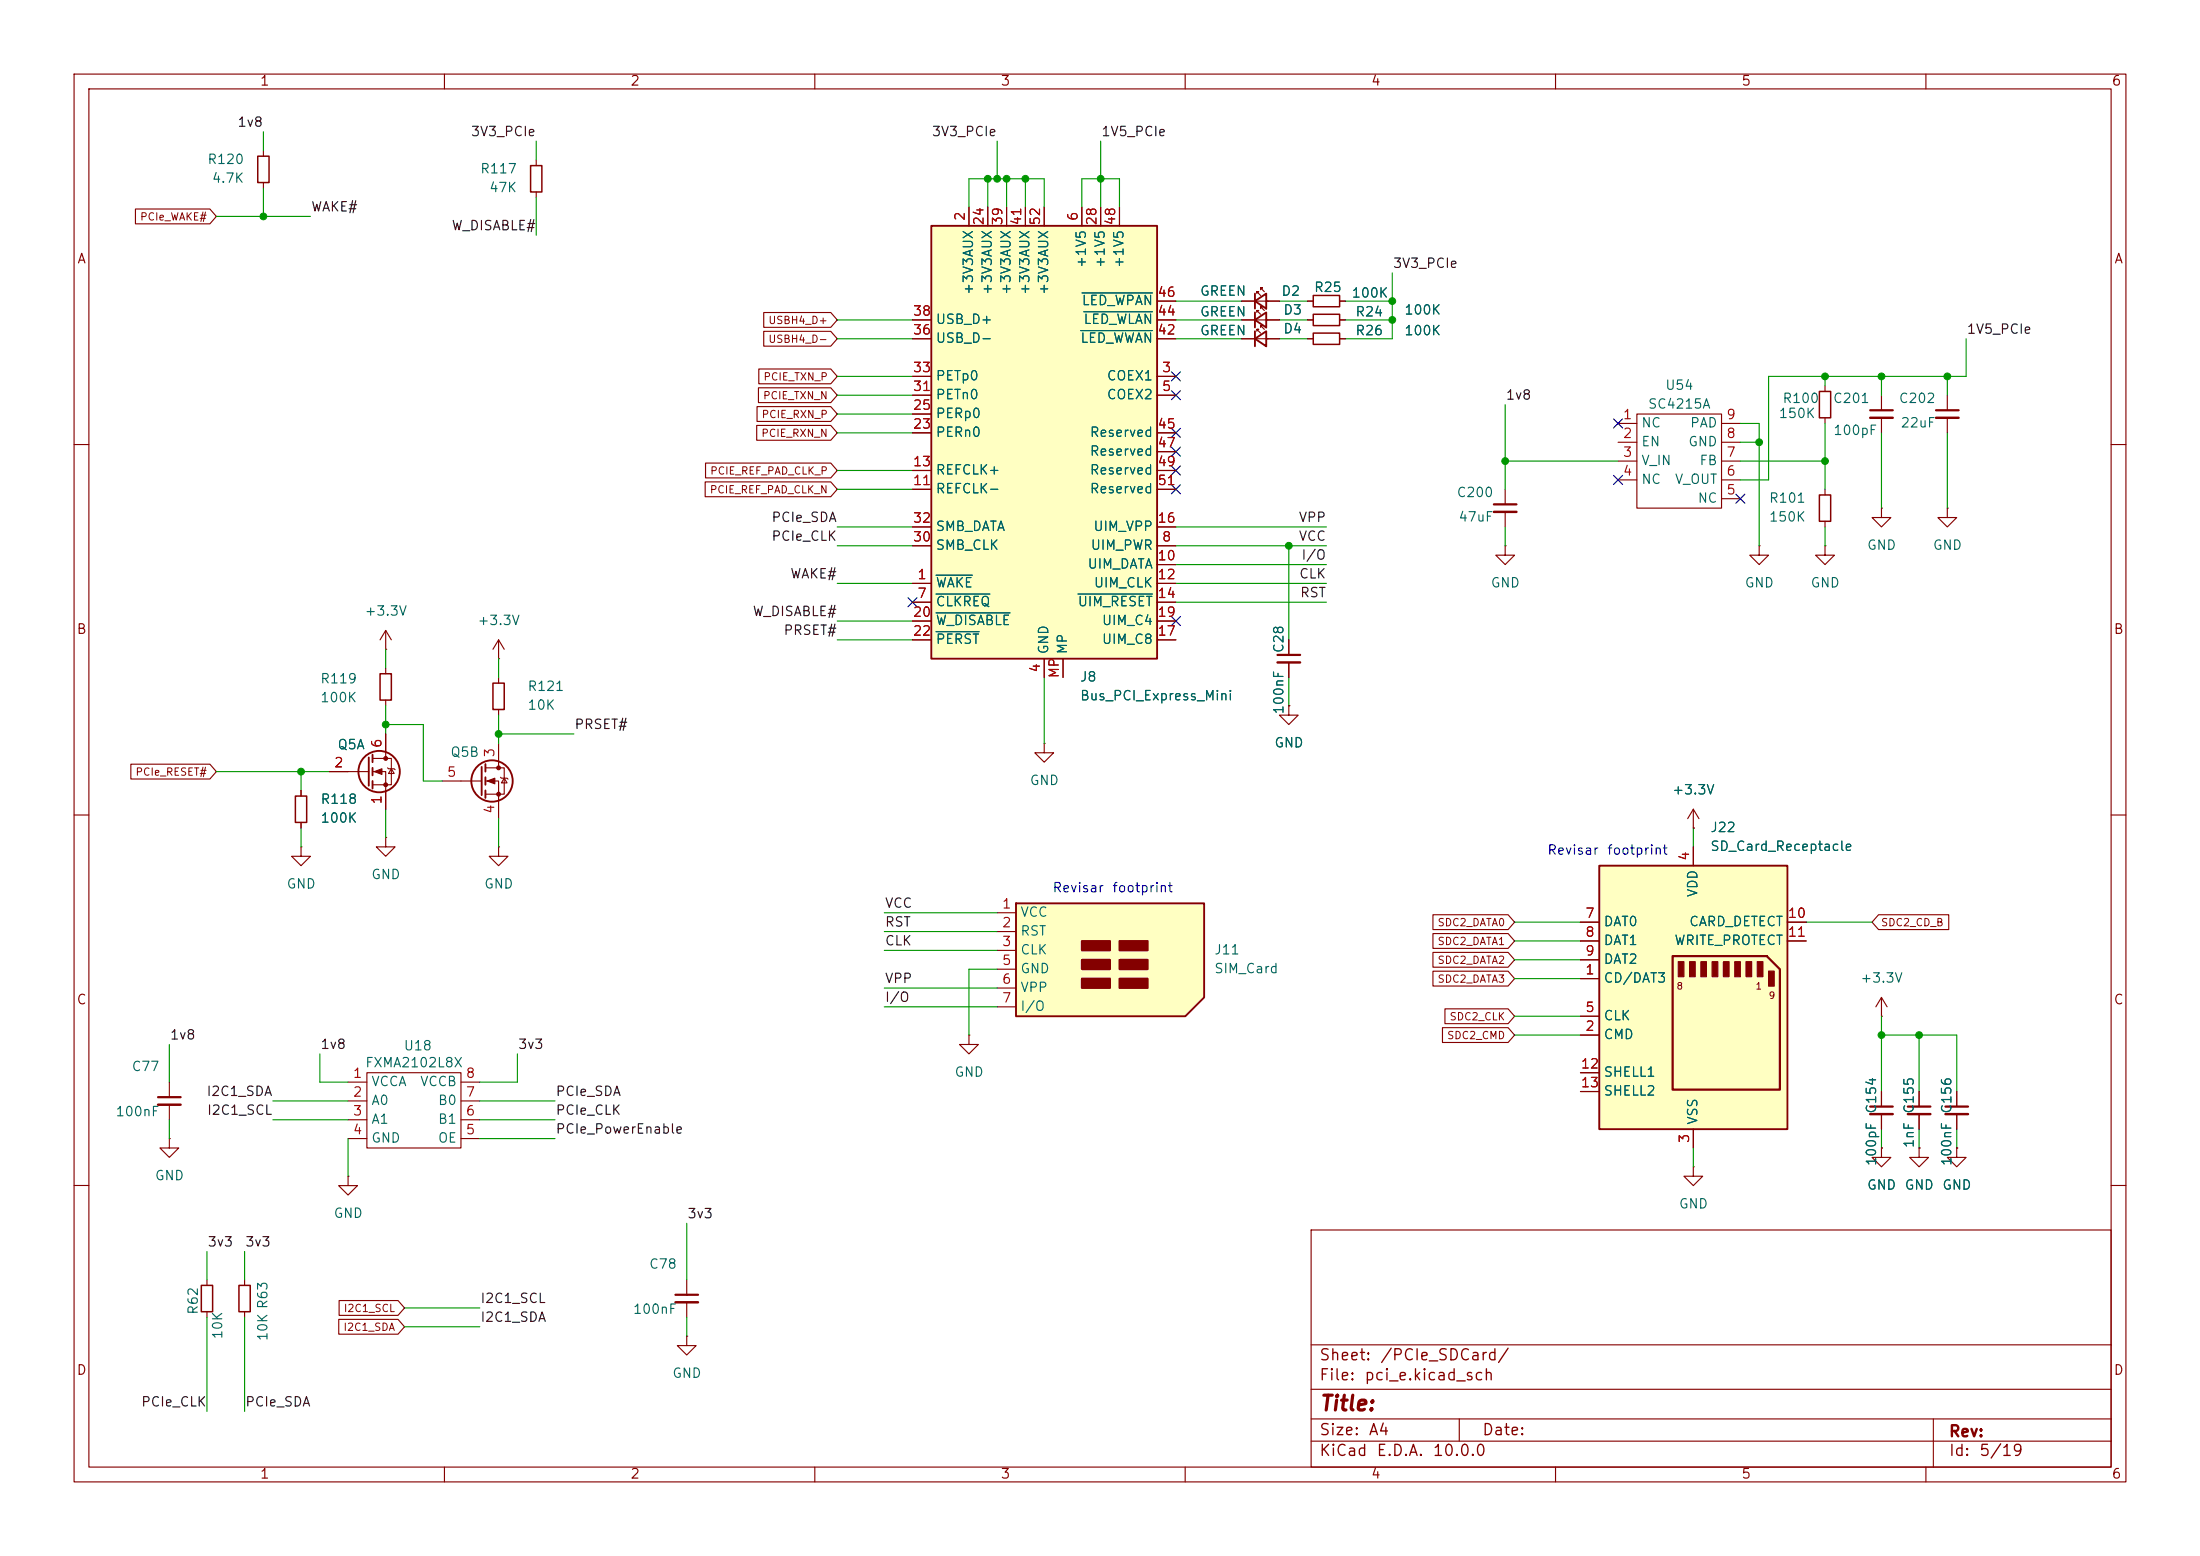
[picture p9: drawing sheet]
<svg xmlns="http://www.w3.org/2000/svg" width="297mm" height="210mm" viewBox="0 0 297 210" stroke-linecap="round" stroke-linejoin="round" font-family="sans-serif">
<g fill="none" stroke="#840000" stroke-width=".15">
<path d="M10 10h277v190h-277zM12 12h273v186h-273zM60 10v2M110 10v2M160 10v2M210 10v2M260 10v2M10 60h2M285 60h2M52.1 87.6h.1M52.1 85.1l-.8 1.3M52.1 85.1l.7 1.3"/>
<path d="M52.1 85.1v2.5M174 86.4v2M174 89.4v2M10 110h2M285 110h2M10 160h2M177 166h108v32h-108zM285 160h2M60 198v2M110 198v2M160 198v2M177 194.5h108"/>
<path d="M177 191.5h108M177 187.5h108M177 181.5h108M197 191.5v3M210 198v2M260 198v2M261 191.5v6.5"/>
</g>
<path d="M172.5 88.4h3" fill="none" stroke="#840000" stroke-width=".3"/>
<path d="M172.5 89.4h3" fill="none" stroke="#840000" stroke-width=".33"/>
<path d="M137.2 121.9h25.4v12.7l-2.6 2.6h-22.8z" fill="#ffffc2"/>
<g fill="none" stroke="#840000" stroke-width=".25">
<path d="M169.4 45.7l1.5-1v2zM169.4 44.7v2M65 103.5v3.8M65.5 103.1v1M65.5 104.9v1M65.5 106.7v1M137.2 121.9h25.4v12.7l-2.6 2.6h-22.8z"/>
<circle cx="66.4" cy="105.4" r="2.79"/>
</g>
<g fill="#840000" stroke="#840000" stroke-width=".25">
<path d="M146 127h3.9v1.3h-3.9z"/>
<path d="M146 129.5h3.9v1.3h-3.9z"/>
<path d="M146 132.1h3.9v1.3h-3.9z"/>
<path d="M151.1 127h3.8v1.3h-3.8z"/>
<path d="M151.1 129.5h3.8v1.3h-3.8z"/>
<path d="M151.1 132.1h3.8v1.3h-3.8z"/>
</g>
<g fill="none" stroke="#840000" stroke-width=".15">
<path d="M35.6 20.3v.8M35.6 24.6v.8M167.6 45.7h5.1M169.7 44.7v-.2h.2h-.2l.5 .5M170.2 44.2v-.3h.2h-.2l.5 .6M218.4 57.2h2.6M218.4 59.7h2.6M221 55.9h11.4v12.7h-11.4zM232.4 57.2h2.5M232.4 59.7h2.5M246.4 52.1v.7M246.4 56.4v.8"/>
<path d="M254 53.3v2.1M254 56.4v2M262.9 53.3v2.1M262.9 56.4v2M218.4 62.2h2.6M218.4 64.8h2.6M232.4 62.2h2.5M232.4 64.8h2.5M232.4 67.3h2.5M237.5 73.7v1.2h-1.3l1.3 1.3 1.3-1.3h-1.3M237.5 73.7h.1M246.4 73.7v1.2h-1.3l1.3 1.3 1.2-1.3h-1.2"/>
<path d="M246.4 73.7h.1M246.4 66v.8M246.4 70.4v.7M254 68.6v1.3h-1.3l1.3 1.2 1.3-1.2h-1.3M254 68.6h.1M262.9 68.6v1.3h-1.3l1.3 1.2 1.3-1.2h-1.3M262.9 68.6h.1M52.1 90.2v.7M52.1 94.5v.8M67.3 88.9h.1M67.3 86.4v2.5M67.3 91.4v.8"/>
<path d="M67.3 95.8v.7M67.3 86.4l-.8 1.2M67.3 86.4l.8 1.2M174 95.3v1.2h1.3l-1.3 1.3-1.3-1.3h1.3M174 95.3h.1M40.6 114.3v1.3h-1.2l1.2 1.2 1.3-1.2h-1.3M40.6 114.3h.1M40.6 106.7v.7M40.6 111v.8M52.1 113v1.3h-1.3l1.3 1.3 1.2-1.3h-1.2M52.1 113h.1M59.7 105.4h5.3"/>
<path d="M65.5 103.6h2.6v3.6h-2.6M65.5 105.4h1.8v5.1M67.3 114.3v1.3h-1.3l1.3 1.2 1.3-1.2h-1.3M67.3 114.3h.1M67.3 100.3v3.3M67.6 104.9l.1 .1h.8l.1 .2M68.1 105l.4 .7h-.8zM141 100.3v1.3h1.2l-1.2 1.3-1.3-1.3h1.3M141 100.3h.1M130.8 139.7v1.3h1.3l-1.3 1.2-1.3-1.2h1.3M130.8 139.7h.1M134.6 123.2h2.6"/>
<path d="M134.6 125.7h2.6M134.6 128.3h2.6M134.6 130.8h2.6M134.6 133.4h2.6M134.6 135.9h2.6M254 137.2h.1M254 134.6v2.6M254 134.6l-.8 1.3M254 134.6l.8 1.3M22.9 153.7v1.2h1.2l-1.2 1.3-1.3-1.3h1.3M22.9 153.7h.1M22.9 146.1v2"/>
<path d="M22.9 149.1v2M47 158.8v1.2h1.3l-1.3 1.3-1.3-1.3h1.3M47 158.8h.1M47 146.1h2.5M47 148.6h2.5M47 151.1h2.5M47 153.7h2.5M49.5 144.8h12.7v10.1h-12.7zM62.2 146.1h2.6M62.2 148.6h2.6M62.2 151.1h2.6M62.2 153.7h2.6"/>
<path d="M254 154.9v1.3h1.3l-1.3 1.3-1.3-1.3h1.3M254 154.9h.1M254 147.3v2.1M254 150.4v2M259.1 154.9v1.3h1.2l-1.2 1.3-1.3-1.3h1.3M259.1 154.9h.1M259.1 147.3v2.1M259.1 150.4v2M264.2 154.9v1.3h1.2l-1.2 1.3-1.3-1.3h1.3M264.2 154.9h.1M264.2 147.3v2.1M264.2 150.4v2"/>
<path d="M27.9 172.7v.8M27.9 177v.8M33 172.7v.8M33 177v.8M92.7 172.7v2.1M92.7 175.8v2M92.7 180.3v1.3h1.3l-1.3 1.3-1.3-1.3h1.3M92.7 180.3h.1"/>
</g>
<g fill="#840000" stroke="#840000" stroke-width=".15">
<path d="M65.8 105.4l1-.4v.8z"/>
<circle cx="67.3" cy="103.6" r=".25"/>
<circle cx="67.3" cy="107.2" r=".25"/>
</g>
<path d="M34.8 21.1h1.5v3.5h-1.5zM245.6 52.8h1.5v3.6h-1.5zM245.6 66.8h1.5v3.6h-1.5zM51.3 90.9h1.5v3.6h-1.5zM66.5 92.2h1.6v3.6h-1.6zM39.9 107.4h1.5v3.6h-1.5zM27.2 173.5h1.5v3.5h-1.5zM32.3 173.5h1.5v3.5h-1.5z" fill="none" stroke="#840000" stroke-width=".2"/>
<path d="M252.5 55.4h3M261.4 55.4h3M21.3 148.1h3.1M252.5 149.4h3M257.6 149.4h3M262.6 149.4h3.1M91.2 174.8h3" fill="none" stroke="#840000" stroke-width=".3"/>
<path d="M252.5 56.4h3M261.4 56.4h3M21.3 149.1h3.1M252.5 150.4h3M257.6 150.4h3M262.6 150.4h3.1M91.2 175.8h3" fill="none" stroke="#840000" stroke-width=".33"/>
<path d="M215.9 116.8h25.4v35.6h-25.4z" fill="#ffffc2"/>
<g fill="#840000" stroke="#840000" stroke-width=".15">
<path d="M226.6 129.8h.7v2h-.7z"/>
<path d="M228.1 129.8h.8v2h-.8z"/>
<path d="M229.6 129.8h.8v2h-.8z"/>
<path d="M231.1 129.8h.8v2h-.8z"/>
<path d="M232.7 129.8h.7v2h-.7z"/>
<path d="M234.2 129.8h.7v2h-.7z"/>
<path d="M235.7 129.8h.8v2h-.8z"/>
<path d="M237.2 129.8h.8v2h-.8z"/>
<path d="M238.8 131.1h.7v2h-.7z"/>
</g>
<path d="M215.9 116.8h25.4v35.6h-25.4z" fill="none" stroke="#840000" stroke-width=".25"/>
<path d="M225.8 129h12.7l1.8 1.8v16.3h-14.5z" fill="none" stroke="#840000" stroke-width=".3"/>
<g fill="none" stroke="#840000" stroke-width=".15">
<path d="M176.5 45.7h.8M176.5 40.6h.8M176.5 43.2h.8M180.8 45.7h.8M180.8 40.6h.8M180.8 43.2h.8M228.6 111.8h.1M228.6 109.2v2.6M228.6 114.3v2.5M228.6 109.2l-.8 1.3M228.6 109.2l.8 1.3M213.4 132.1h2.5"/>
<path d="M213.4 139.7h2.5M213.4 137.2h2.5M213.4 124.5h2.5M213.4 127h2.5M213.4 129.5h2.5M241.3 124.5h2.5M241.3 127h2.5M213.4 144.8h2.5M213.4 147.3h2.5M228.6 157.5v1.3h1.3l-1.3 1.2-1.3-1.2h1.3M228.6 157.5h.1M228.6 152.4v2.5"/>
</g>
<path d="M177.3 39.9h3.5v1.5h-3.5zM177.3 45h3.5v1.5h-3.5zM177.3 42.4h3.5v1.5h-3.5z" fill="none" stroke="#840000" stroke-width=".2"/>
<path d="M125.7 30.5h30.5v58.4h-30.5z" fill="#ffffc2"/>
<g fill="none" stroke="#840000" stroke-width=".25">
<path d="M125.7 30.5h30.5v58.4h-30.5zM169.4 39.6v2.1M169.4 43.2l1.5-1v2zM169.4 40.6l1.5-1v2.1zM169.4 42.2v2M49.8 102.2v3.8M50.3 101.9v1M50.3 103.6v1M50.3 105.4v1"/>
<circle cx="51.2" cy="104.1" r="2.79"/>
</g>
<g fill="none" stroke="#840000" stroke-width=".15">
<path d="M18.3 28.2h10l.9 1-.9 1h-10zM72.4 21.6v.8M72.4 25.9v.8M130.8 27.9v2.6M133.3 27.9v2.6M135.9 27.9v2.6M138.4 27.9v2.6M141 27.9v2.6M146 27.9v2.6M148.6 27.9v2.6M151.1 27.9v2.6M169.7 39.6v-.2h.2h-.2l.5 .5"/>
<path d="M170.2 39.1v-.2h.2h-.2l.5 .5M102.2 57.4h10l.8 1-.8 1h-10zM102.2 54.9h10l.8 1-.8 1h-10zM102.4 52.3h9.8l.8 1-.8 1h-9.8zM102.4 49.8h9.8l.8 1-.8 1h-9.8zM103.1 42.2h9.1l.8 1-.8 1h-9.1zM103.1 44.7h9.1l.8 1-.8 1h-9.1zM123.2 50.8h2.5M123.2 53.3h2.5M123.2 58.4h2.5M123.2 55.9h2.5M123.2 45.7h2.5"/>
<path d="M123.2 43.2h2.5M156.2 50.8h2.5M156.2 53.3h2.5M156.2 58.4h2.5M156.2 45.7h2.5M156.2 43.2h2.5M156.2 40.6h2.5M167.6 45.7h1.8M167.6 43.2h5.1M167.6 40.6h5.1M169.7 42.2v-.3h.2h-.2l.5 .5M170.2 41.7v-.3h.2h-.2l.5 .5"/>
<path d="M170.9 45.7h1.8M176.5 45.7h.8M176.5 43.2h.8M176.5 40.6h.8M180.8 45.7h.8M180.8 43.2h.8M180.8 40.6h.8M95.2 65h17l.8 1-.8 1h-17zM95.2 62.5h17l.8 1-.8 1h-17zM123.2 78.7h2.5M123.2 73.7h2.5M123.2 66h2.5"/>
<path d="M123.2 63.5h2.5M123.2 71.1h2.5M156.2 78.7h2.5M156.2 73.7h2.5M156.2 76.2h2.5M156.2 66h2.5M156.2 63.5h2.5M156.2 71.1h2.5M156.2 61h2.5M203.2 73.7v1.2h1.3l-1.3 1.3-1.3-1.3h1.3M203.2 73.7h.1M203.2 66v2.1"/>
<path d="M203.2 69.1v2M52.1 99.1v3.3M123.2 81.3h2.5M123.2 86.4h2.5M123.2 83.8h2.5M141 88.9v2.5M143.5 88.9v2.5M156.2 81.3h2.5M156.2 86.4h2.5M156.2 83.8h2.5M174 95.3h.1M174 86.4v2"/>
<path d="M174 89.4v2M17.7 103.1h10.6l.9 1-.9 1h-10.6zM40.6 106.7v.7M40.6 111v.8M44.4 104.1h5.4M50.3 102.4h2.5v3.5h-2.5M50.3 104.1h1.8v5.1M52.3 103.6l.2 .2h.7l.1 .1M52.8 103.8l.4 .6h-.7zM228.6 111.8h.1M228.6 114.3v2.5M193.4 128.5h10.2l.9 1-.9 1h-10.2z"/>
<path d="M193.4 131.1h10.2l.9 1-.9 1h-10.2zM193.4 123.5h10.2l.9 1-.9 1h-10.2zM193.4 126h10.2l.9 1-.9 1h-10.2zM194.7 138.7h8.9l.9 1-.9 1h-8.9zM195.1 136.2h8.5l.9 1-.9 1h-8.5zM213.4 132.1h2.5M213.4 139.7h2.5M213.4 137.2h2.5M213.4 124.5h2.5M213.4 127h2.5M213.4 129.5h2.5M241.3 124.5h2.5"/>
<path d="M241.3 127h2.5M253.6 123.5h9.5v2h-9.5l-.9-1zM213.4 144.8h2.5M213.4 147.3h2.5M228.6 152.4v2.5M254 154.9h.1M254 147.3v2.1M254 150.4v2M259.1 154.9h.1M259.1 147.3v2.1M259.1 150.4v2M264.2 154.9h.1"/>
<path d="M264.2 147.3v2.1M264.2 150.4v2M45.7 178.1h8l.9 1-.9 1h-8zM45.8 175.5h7.9l.9 1-.9 1h-7.9z"/>
</g>
<path d="M146.1 39.5h9.5M145.9 44.6h9.7M146.3 42.1h9.3M126.4 77.6h4.9M126.4 80.2h7.2M126.4 82.7h10M126.4 85.3h5.8M145.5 80.2h10.1" fill="none" stroke="#006464" stroke-width=".15"/>
<path d="M71.6 22.4h1.6v3.5h-1.6z" fill="none" stroke="#840000" stroke-width=".2"/>
<path d="M201.7 68.1h3" fill="none" stroke="#840000" stroke-width=".3"/>
<path d="M201.7 69.1h3" fill="none" stroke="#840000" stroke-width=".33"/>
<g fill="#840000" stroke="#840000" stroke-width=".15">
<path d="M50.5 104.1l1.1-.3v.7z"/>
<circle cx="52.1" cy="102.4" r=".25"/>
<circle cx="52.1" cy="105.9" r=".25"/>
</g>
<g fill="none" stroke="#009600" stroke-width=".15">
<path d="M35.6 17.8v2.5M72.4 19.1v2.5M134.6 19.1v5M148.6 19.1v8.8M29.2 29.2h12.7M35.6 25.4v3.8M72.4 26.7v5.1M130.8 27.9v-3.8h10.2v3.8M133.3 24.1v3.8M135.9 24.1v3.8M138.4 24.1v3.8M146 27.9v-3.8h5.1v3.8"/>
<path d="M188 36.8v8.9h-6.4M113 45.7h10.2M113 43.2h10.2M113 50.8h10.2M113 58.4h10.2M113 55.9h10.2M113 53.3h10.2M158.7 45.7h8.9M158.7 43.2h8.9M158.7 40.6h8.9M172.7 45.7h3.8M172.7 43.2h3.8"/>
<path d="M172.7 40.6h3.8M181.6 43.2h6.4M181.6 40.6h6.4M203.2 54.6v11.4M234.9 57.2h2.6v16.5M234.9 59.7h2.6M246.4 50.8v1.3M246.4 57.2v8.8M254 50.8v2.5M254 58.4v10.2M262.9 50.8v2.5M262.9 58.4v10.2"/>
<path d="M265.4 45.7v5.1h-26.6v14h-3.9M113 73.7h10.2M113 78.7h10.2M113 71.1h10.2M113 63.5h10.2M113 66h10.2M158.7 73.7h20.4M158.7 76.2h20.4M158.7 78.7h20.4M158.7 71.1h20.4M174 73.7v12.7M203.2 71.1v2.6"/>
<path d="M203.2 62.2h15.2M234.9 62.2h11.5M246.4 71.1v2.6M52.1 87.6v2.6M52.1 95.3v3.8M52.1 97.8h5v7.6h2.6M67.3 88.9v2.5M67.3 96.5v3.8M67.3 99.1h10.2M113 86.4h10.2M113 83.8h10.2M141 91.4v8.9"/>
<path d="M158.7 81.3h20.4M174 91.4v3.9M29.2 104.1h15.2M40.6 104.1v2.6M40.6 111.8v2.5M52.1 109.2v3.8M67.3 110.5v3.8M228.6 111.8v2.5M119.4 125.7h15.2M119.4 135.9h15.2M119.4 128.3h15.2M119.4 133.4h15.2"/>
<path d="M119.4 123.2h15.2M134.6 130.8h-3.8v8.9M204.5 132.1h8.9M204.5 129.5h8.9M204.5 139.7h8.9M204.5 137.2h8.9M204.5 127h8.9M204.5 124.5h8.9M243.8 124.5h8.9M254 139.7h10.2v7.6M254 137.2v10.1M259.1 139.7v7.6"/>
<path d="M22.9 141v5.1M22.9 151.1v2.6M36.8 151.1h10.2M36.8 148.6h10.2M43.2 142.2v3.9h3.8M47 153.7v5.1M64.8 151.1h10.1M64.8 148.6h10.1M64.8 153.7h10.1M69.8 142.2v3.9h-5M228.6 154.9v2.6M254 152.4v2.5"/>
<path d="M259.1 152.4v2.5M264.2 152.4v2.5M27.9 168.9v3.8M27.9 177.8v12.7M33 168.9v3.8M33 177.8v12.7M54.6 176.5h10.2M54.6 179.1h10.2M92.7 165.1v7.6M92.7 177.8v2.5"/>
</g>
<g fill="none" stroke="#000084" stroke-width=".15">
<path d="M158.1 57.8l1.3 1.2M158.1 52.7l1.3 1.2M158.1 50.2l1.3 1.2M159.4 57.8l-1.3 1.2M159.4 52.7l-1.3 1.2M159.4 50.2l-1.3 1.2M217.8 56.5l1.2 1.3M219 56.5l-1.2 1.3M158.1 62.9l1.3 1.2M158.1 65.4l1.3 1.2M158.1 60.4l1.3 1.2M159.4 62.9l-1.3 1.2"/>
<path d="M159.4 65.4l-1.3 1.2M159.4 60.4l-1.3 1.2M217.8 64.2l1.2 1.2M219 64.2l-1.2 1.2M234.3 66.7l1.3 1.2M235.6 66.7l-1.3 1.2M122.6 80.7l1.2 1.2M123.8 80.7l-1.2 1.2M158.1 83.2l1.3 1.2M159.4 83.2l-1.3 1.2"/>
</g>
<g fill="#009600" stroke="#009600" stroke-width=".14">
<circle cx="174" cy="73.7" r=".46"/>
<circle cx="246.4" cy="50.8" r=".46"/>
<circle cx="188" cy="43.2" r=".46"/>
<circle cx="188" cy="40.6" r=".46"/>
<circle cx="203.2" cy="62.2" r=".46"/>
<circle cx="133.3" cy="24.1" r=".46"/>
<circle cx="134.6" cy="24.1" r=".46"/>
<circle cx="135.9" cy="24.1" r=".46"/>
<circle cx="138.4" cy="24.1" r=".46"/>
<circle cx="237.5" cy="59.7" r=".46"/>
<circle cx="254" cy="50.8" r=".46"/>
<circle cx="246.4" cy="62.2" r=".46"/>
<circle cx="262.9" cy="50.8" r=".46"/>
<circle cx="52.1" cy="97.8" r=".46"/>
<circle cx="40.6" cy="104.1" r=".46"/>
<circle cx="67.3" cy="99.1" r=".46"/>
<circle cx="35.6" cy="29.2" r=".46"/>
<circle cx="148.6" cy="24.1" r=".46"/>
<circle cx="254" cy="139.7" r=".46"/>
<circle cx="259.1" cy="139.7" r=".46"/>
</g>
<text font-size="2" fill="#840000" x="178" y="190.9">Title:</text>
<g font-size="1.5" fill="#840000">
<text x="178" y="184">Sheet:</text>
<text x="186.2" y="184">/PCIe_SDCard/</text>
<text x="178" y="186.7">File:</text>
<text x="184.1" y="186.7">pci_e.kicad_sch</text>
<text x="178" y="196.9">KiCad</text>
<text x="178" y="194.1">Size:</text>
<text x="184.7" y="194.1">A4</text>
<text x="185.7" y="196.9">E.D.A.</text>
<text x="193.3" y="196.9">10.0.0</text>
<text x="200" y="194.1">Date:</text>
<text x="263" y="194.3">Rev:</text>
<text x="263" y="196.9">Id:</text>
<text x="267.1" y="196.9">5/19</text>
</g>
<g font-size="1.3" fill="#840000">
<text x="35" y="11.9">1</text>
<text x="85" y="11.9">2</text>
<text x="135" y="11.9">3</text>
<text x="185" y="11.9">4</text>
<text x="235" y="11.9">5</text>
<text x="285" y="11.9">6</text>
<text x="10.3" y="35.9">A</text>
<text x="285.3" y="35.9">A</text>
<text x="10.3" y="85.9">B</text>
<text x="285.3" y="85.9">B</text>
<text x="10.3" y="135.9">C</text>
<text x="285.3" y="135.9">C</text>
<text x="10.3" y="185.9">D</text>
<text x="285.3" y="185.9">D</text>
<text x="35" y="199.9">1</text>
<text x="85" y="199.9">2</text>
<text x="135" y="199.9">3</text>
<text x="185" y="199.9">4</text>
<text x="235" y="199.9">5</text>
<text x="285" y="199.9">6</text>
</g>
<g font-size="1.3" fill="#0f0f0f">
<text x="32" y="17.4">1v8</text>
<text x="63.5" y="18.7">3V3_PCIe</text>
<text x="125.7" y="18.7">3V3_PCIe</text>
<text x="148.6" y="18.7">1V5_PCIe</text>
<text x="41.9" y="28.9">WAKE#</text>
<text x="60.9" y="31.4">W_DISABLE#</text>
<text x="188" y="36.5">3V3_PCIe</text>
<text x="265.4" y="45.4">1V5_PCIe</text>
<text x="203.2" y="54.3">1v8</text>
<text x="104.1" y="70.8">PCIe_SDA</text>
<text x="175.2" y="70.8">VPP</text>
<text x="104.1" y="73.3">PCIe_CLK</text>
<text x="175.2" y="73.3">VCC</text>
<text x="175.6" y="75.9">I/O</text>
<text x="101.5" y="83.5">W_DISABLE#</text>
<text x="106.6" y="78.4">WAKE#</text>
<text x="175.3" y="78.4">CLK</text>
<text x="175.4" y="80.9">RST</text>
<text x="105.7" y="86">PRSET#</text>
<text x="77.5" y="98.7">PRSET#</text>
<text x="119.4" y="125.4">RST</text>
<text x="119.4" y="122.8">VCC</text>
<text x="119.4" y="127.9">CLK</text>
<text x="119.4" y="135.5">I/O</text>
<text x="119.4" y="133">VPP</text>
<text x="22.9" y="140.6">1v8</text>
<text x="43.2" y="141.9">1v8</text>
<text x="69.8" y="141.9">3v3</text>
<text x="27.8" y="148.2">I2C1_SDA</text>
<text x="74.9" y="148.2">PCIe_SDA</text>
<text x="27.9" y="150.8">I2C1_SCL</text>
<text x="74.9" y="150.8">PCIe_CLK</text>
<text x="74.9" y="153.3">PCIe_PowerEnable</text>
<text x="92.7" y="164.8">3v3</text>
<text x="27.9" y="168.6">3v3</text>
<text x="33" y="168.6">3v3</text>
<text x="64.8" y="178.7">I2C1_SDA</text>
<text x="64.8" y="176.2">I2C1_SCL</text>
<text x="19" y="190.2">PCIe_CLK</text>
<text x="33" y="190.2">PCIe_SDA</text>
</g>
<g font-size="1.3" fill="#006464">
<text x="27.9" y="22.5">R120</text>
<text x="64.7" y="23.7">R117</text>
<text x="28.5" y="25">4.7K</text>
<text x="65.9" y="26.3">47K</text>
<text x="131.7" y="39.9" transform="rotate(-90 131.7 39.9)">+3V3AUX</text>
<text x="134.2" y="39.9" transform="rotate(-90 134.2 39.9)">+3V3AUX</text>
<text x="136.8" y="39.9" transform="rotate(-90 136.8 39.9)">+3V3AUX</text>
<text x="139.3" y="39.9" transform="rotate(-90 139.3 39.9)">+3V3AUX</text>
<text x="141.8" y="39.9" transform="rotate(-90 141.8 39.9)">+3V3AUX</text>
<text x="145.9" y="41.5">LED_WPAN</text>
<text x="146.9" y="36.3" transform="rotate(-90 146.9 36.3)">+1V5</text>
<text x="149.5" y="36.3" transform="rotate(-90 149.5 36.3)">+1V5</text>
<text x="152" y="36.3" transform="rotate(-90 152 36.3)">+1V5</text>
<text x="161.9" y="40.2">GREEN</text>
<text x="172.9" y="40.2">D2</text>
<text x="177.3" y="39.7">R25</text>
<text x="182.4" y="40.5">100K</text>
<text x="126.2" y="46.6">USB_D-</text>
<text x="126.2" y="44">USB_D+</text>
<text x="145.8" y="46.6">LED_WWAN</text>
<text x="146.2" y="44">LED_WLAN</text>
<text x="161.9" y="45.6">GREEN</text>
<text x="161.9" y="43">GREEN</text>
<text x="173.2" y="45.3">D4</text>
<text x="173.2" y="42.8">D3</text>
<text x="182.9" y="45.6">R26</text>
<text x="182.9" y="43">R24</text>
<text x="189.5" y="45.6">100K</text>
<text x="189.5" y="42.8">100K</text>
<text x="126.2" y="51.7">PETp0</text>
<text x="149.3" y="51.7">COEX1</text>
<text x="224.7" y="52.9">U54</text>
<text x="126.2" y="59.3">PERn0</text>
<text x="126.2" y="56.7">PERp0</text>
<text x="126.2" y="54.2">PETn0</text>
<text x="147" y="59.3">Reserved</text>
<text x="149.3" y="54.2">COEX2</text>
<text x="221.5" y="58">NC</text>
<text x="222.4" y="55.5">SC4215A</text>
<text x="228.1" y="58">PAD</text>
<text x="240" y="56.7">150K</text>
<text x="240.5" y="54.7">R100</text>
<text x="247.4" y="54.7">C201</text>
<text x="247.4" y="59">100pF</text>
<text x="256.3" y="54.7">C202</text>
<text x="256.5" y="58">22uF</text>
<text x="126.2" y="64.4">REFCLK+</text>
<text x="147" y="61.8">Reserved</text>
<text x="147" y="64.4">Reserved</text>
<text x="221.5" y="60.6">EN</text>
<text x="221.5" y="63.1">V_IN</text>
<text x="221.5" y="65.6">NC</text>
<text x="226" y="65.6">V_OUT</text>
<text x="227.8" y="60.6">GND</text>
<text x="229.3" y="63.1">FB</text>
<text x="126.2" y="66.9">REFCLK-</text>
<text x="126.2" y="72">SMB_DATA</text>
<text x="147" y="66.9">Reserved</text>
<text x="147.5" y="72">UIM_VPP</text>
<text x="196.6" y="67.4">C200</text>
<text x="196.8" y="70.7">47uF</text>
<text x="229.1" y="68.2">NC</text>
<text x="238.7" y="68.2">R101</text>
<text x="238.7" y="70.7">150K</text>
<text x="126.2" y="74.5">SMB_CLK</text>
<text x="146.7" y="77.1">UIM_DATA</text>
<text x="147.2" y="74.5">UIM_PWR</text>
<text x="252" y="74.5">GND</text>
<text x="260.9" y="74.5">GND</text>
<text x="49.1" y="83.4">+3.3V</text>
<text x="126.2" y="79.6">WAKE</text>
<text x="126.2" y="82.1">CLKREQ</text>
<text x="145.4" y="82.1">UIM_RESET</text>
<text x="147.6" y="79.6">UIM_CLK</text>
<text x="201.2" y="79.6">GND</text>
<text x="235.5" y="79.6">GND</text>
<text x="244.3" y="79.6">GND</text>
<text x="64.4" y="84.7">+3.3V</text>
<text x="126.2" y="84.7">W_DISABLE</text>
<text x="126.2" y="87.2">PERST</text>
<text x="141.8" y="88.4" transform="rotate(-90 141.8 88.4)">GND</text>
<text x="144.4" y="88.4" transform="rotate(-90 144.4 88.4)">MP</text>
<text x="148.7" y="87.2">UIM_C8</text>
<text x="148.7" y="84.7">UIM_C4</text>
<text x="173.6" y="88.2" transform="rotate(-90 173.6 88.2)">C28</text>
<text x="43.1" y="92.6">R119</text>
<text x="43.1" y="95.1">100K</text>
<text x="71.1" y="93.6">R121</text>
<text x="145.7" y="92.3">J8</text>
<text x="145.7" y="94.8">Bus_PCI_Express_Mini</text>
<text x="45.5" y="101.4">Q5A</text>
<text x="71.1" y="96.1">10K</text>
<text x="172" y="101.2">GND</text>
<text x="173.6" y="96.5" transform="rotate(-90 173.6 96.5)">100nF</text>
<text x="60.7" y="102.5">Q5B</text>
<text x="138.9" y="106.3">GND</text>
<text x="225.7" y="107.5">+3.3V</text>
<text x="43.2" y="108.8">R118</text>
<text x="43.2" y="111.4">100K</text>
<text x="230.8" y="112.6">J22</text>
<text x="50" y="119">GND</text>
<text x="230.8" y="115.2">SD_Card_Receptacle</text>
<text x="38.6" y="120.2">GND</text>
<text x="65.3" y="120.2">GND</text>
<text x="137.7" y="124.1">VCC</text>
<text x="216.4" y="125.3">DAT0</text>
<text x="227.9" y="125.3">CARD_DETECT</text>
<text x="229.5" y="121.2" transform="rotate(-90 229.5 121.2)">VDD</text>
<text x="137.7" y="126.6">RST</text>
<text x="137.7" y="129.1">CLK</text>
<text x="137.7" y="131.7">GND</text>
<text x="163.8" y="131.7">SIM_Card</text>
<text x="163.8" y="129.1">J11</text>
<text x="216.4" y="127.9">DAT1</text>
<text x="216.4" y="130.4">DAT2</text>
<text x="226" y="127.9">WRITE_PROTECT</text>
<text x="137.7" y="134.2">VPP</text>
<text x="137.7" y="136.8">I/O</text>
<text x="216.4" y="132.9">CD/DAT3</text>
<text x="251.1" y="132.9">+3.3V</text>
<text x="54.4" y="142.1">U18</text>
<text x="216.4" y="140.6">CMD</text>
<text x="216.4" y="138">CLK</text>
<text x="17.7" y="144.9">C77</text>
<text x="49.2" y="144.4">FXMA2102L8X</text>
<text x="50" y="146.9">VCCA</text>
<text x="50" y="149.5">A0</text>
<text x="56.6" y="146.9">VCCB</text>
<text x="59" y="149.5">B0</text>
<text x="128.8" y="145.6">GND</text>
<text x="216.4" y="145.6">SHELL1</text>
<text x="216.4" y="148.2">SHELL2</text>
<text x="15.5" y="151">100nF</text>
<text x="50" y="152">A1</text>
<text x="50" y="154.5">GND</text>
<text x="59" y="154.5">OE</text>
<text x="59" y="152">B1</text>
<text x="229.5" y="151.9" transform="rotate(-90 229.5 151.9)">VSS</text>
<text x="253.6" y="150.4" transform="rotate(-90 253.6 150.4)">C154</text>
<text x="258.7" y="155" transform="rotate(-90 258.7 155)">1nF</text>
<text x="258.7" y="150.4" transform="rotate(-90 258.7 150.4)">C155</text>
<text x="263.8" y="150.4" transform="rotate(-90 263.8 150.4)">C156</text>
<text x="20.8" y="159.6">GND</text>
<text x="252" y="160.9">GND</text>
<text x="253.6" y="157.5" transform="rotate(-90 253.6 157.5)">100pF</text>
<text x="257" y="160.9">GND</text>
<text x="262.1" y="160.9">GND</text>
<text x="263.8" y="157.5" transform="rotate(-90 263.8 157.5)">100nF</text>
<text x="45" y="164.7">GND</text>
<text x="226.6" y="163.4">GND</text>
<text x="87.5" y="171.6">C78</text>
<text x="27" y="177.5" transform="rotate(-90 27 177.5)">R62</text>
<text x="85.4" y="177.6">100nF</text>
<text x="30.3" y="180.8" transform="rotate(-90 30.3 180.8)">10K</text>
<text x="36.4" y="181.1" transform="rotate(-90 36.4 181.1)">10K R63</text>
<text x="90.7" y="186.3">GND</text>
</g>
<g font-size="1.3" fill="#a90000">
<text x="130.6" y="29.9" transform="rotate(-90 130.6 29.9)">2</text>
<text x="145.8" y="29.9" transform="rotate(-90 145.8 29.9)">6</text>
<text x="133.1" y="30.5" transform="rotate(-90 133.1 30.5)">24</text>
<text x="135.6" y="30.5" transform="rotate(-90 135.6 30.5)">39</text>
<text x="138.2" y="30.5" transform="rotate(-90 138.2 30.5)">41</text>
<text x="140.7" y="30.5" transform="rotate(-90 140.7 30.5)">52</text>
<text x="148.3" y="30.5" transform="rotate(-90 148.3 30.5)">28</text>
<text x="150.9" y="30.5" transform="rotate(-90 150.9 30.5)">48</text>
<text x="156.2" y="40.4">46</text>
<text x="123.1" y="45.5">36</text>
<text x="123.1" y="42.9">38</text>
<text x="156.2" y="45.5">42</text>
<text x="156.2" y="42.9">44</text>
<text x="123.1" y="53.1">31</text>
<text x="123.1" y="50.5">33</text>
<text x="156.8" y="50.5">3</text>
<text x="156.8" y="53.1">5</text>
<text x="123.1" y="58.2">23</text>
<text x="123.1" y="55.6">25</text>
<text x="156.2" y="58.2">45</text>
<text x="219" y="56.9">1</text>
<text x="219" y="59.4">2</text>
<text x="233" y="59.4">8</text>
<text x="233" y="56.9">9</text>
<text x="123.1" y="65.8">11</text>
<text x="123.1" y="63.2">13</text>
<text x="156.2" y="60.7">47</text>
<text x="156.2" y="63.2">49</text>
<text x="156.2" y="65.8">51</text>
<text x="219" y="62">3</text>
<text x="219" y="64.5">4</text>
<text x="233" y="64.5">6</text>
<text x="233" y="62">7</text>
<text x="123.1" y="70.9">32</text>
<text x="156.2" y="70.9">16</text>
<text x="233" y="67.1">5</text>
<text x="123.1" y="73.4">30</text>
<text x="156.2" y="75.9">10</text>
<text x="156.8" y="73.4">8</text>
<text x="123.1" y="83.6">20</text>
<text x="123.8" y="78.5">1</text>
<text x="123.8" y="81">7</text>
<text x="156.2" y="78.5">12</text>
<text x="156.2" y="81">14</text>
<text x="156.2" y="83.6">19</text>
<text x="123.1" y="86.1">22</text>
<text x="156.2" y="86.1">17</text>
<text x="140.7" y="90.9" transform="rotate(-90 140.7 90.9)">4</text>
<text x="143.3" y="91.6" transform="rotate(-90 143.3 91.6)">MP</text>
<text x="51.8" y="101" transform="rotate(-90 51.8 101)">6</text>
<text x="45" y="103.9">2</text>
<text x="60.3" y="105.2">5</text>
<text x="67.1" y="102.3" transform="rotate(-90 67.1 102.3)">3</text>
<text x="51.8" y="108.7" transform="rotate(-90 51.8 108.7)">1</text>
<text x="67.1" y="109.9" transform="rotate(-90 67.1 109.9)">4</text>
<text x="228.3" y="116.3" transform="rotate(-90 228.3 116.3)">4</text>
<text x="135.2" y="122.9">1</text>
<text x="135.2" y="125.5">2</text>
<text x="213.9" y="124.2">7</text>
<text x="241.3" y="124.2">10</text>
<text x="135.2" y="128">3</text>
<text x="135.2" y="130.6">5</text>
<text x="213.9" y="131.8">1</text>
<text x="213.9" y="126.7">8</text>
<text x="213.9" y="129.3">9</text>
<text x="241.3" y="126.7">11</text>
<text x="135.2" y="133.1">6</text>
<text x="135.2" y="135.6">7</text>
<text x="213.9" y="136.9">5</text>
<text x="213.9" y="139.4">2</text>
<text x="47.6" y="145.8">1</text>
<text x="47.6" y="148.3">2</text>
<text x="62.8" y="148.3">7</text>
<text x="62.8" y="145.8">8</text>
<text x="213.3" y="144.5">12</text>
<text x="213.3" y="147.1">13</text>
<text x="47.6" y="150.9">3</text>
<text x="47.6" y="153.4">4</text>
<text x="62.8" y="153.4">5</text>
<text x="62.8" y="150.9">6</text>
<text x="228.3" y="154.4" transform="rotate(-90 228.3 154.4)">3</text>
</g>
<g font-size="1.3" fill="#0000c2">
<text x="208.8" y="115.7">Revisar</text>
<text x="216.9" y="115.7">footprint</text>
<text x="142" y="120.8">Revisar</text>
<text x="150.1" y="120.8">footprint</text>
</g>
<g font-size="1" fill="#840000">
<text x="18.8" y="30">PCIe_WAKE#</text>
<text x="103.6" y="44">USBH4_D+</text>
<text x="103.6" y="46.5">USBH4_D-</text>
<text x="103" y="51.6">PCIE_TXN_P</text>
<text x="102.7" y="59.2">PCIE_RXN_N</text>
<text x="102.7" y="56.7">PCIE_RXN_P</text>
<text x="102.9" y="54.1">PCIE_TXN_N</text>
<text x="95.8" y="64.3">PCIE_REF_PAD_CLK_P</text>
<text x="95.7" y="66.8">PCIE_REF_PAD_CLK_N</text>
<text x="18.2" y="104.9">PCIe_RESET#</text>
<text x="194" y="125.3">SDC2_DATA0</text>
<text x="253.9" y="125.3">SDC2_CD_B</text>
<text x="194" y="130.3">SDC2_DATA2</text>
<text x="194" y="127.8">SDC2_DATA1</text>
<text x="194" y="132.9">SDC2_DATA3</text>
<text x="195.6" y="138">SDC2_CLK</text>
<text x="195.3" y="140.5">SDC2_CMD</text>
<text x="46.3" y="179.9">I2C1_SDA</text>
<text x="46.3" y="177.3">I2C1_SCL</text>
</g>
<g font-size=".9" fill="#840000">
<text x="226.3" y="133.8">8</text>
<text x="236.9" y="133.8">1</text>
<text x="238.7" y="135">9</text>
</g>
</svg>
